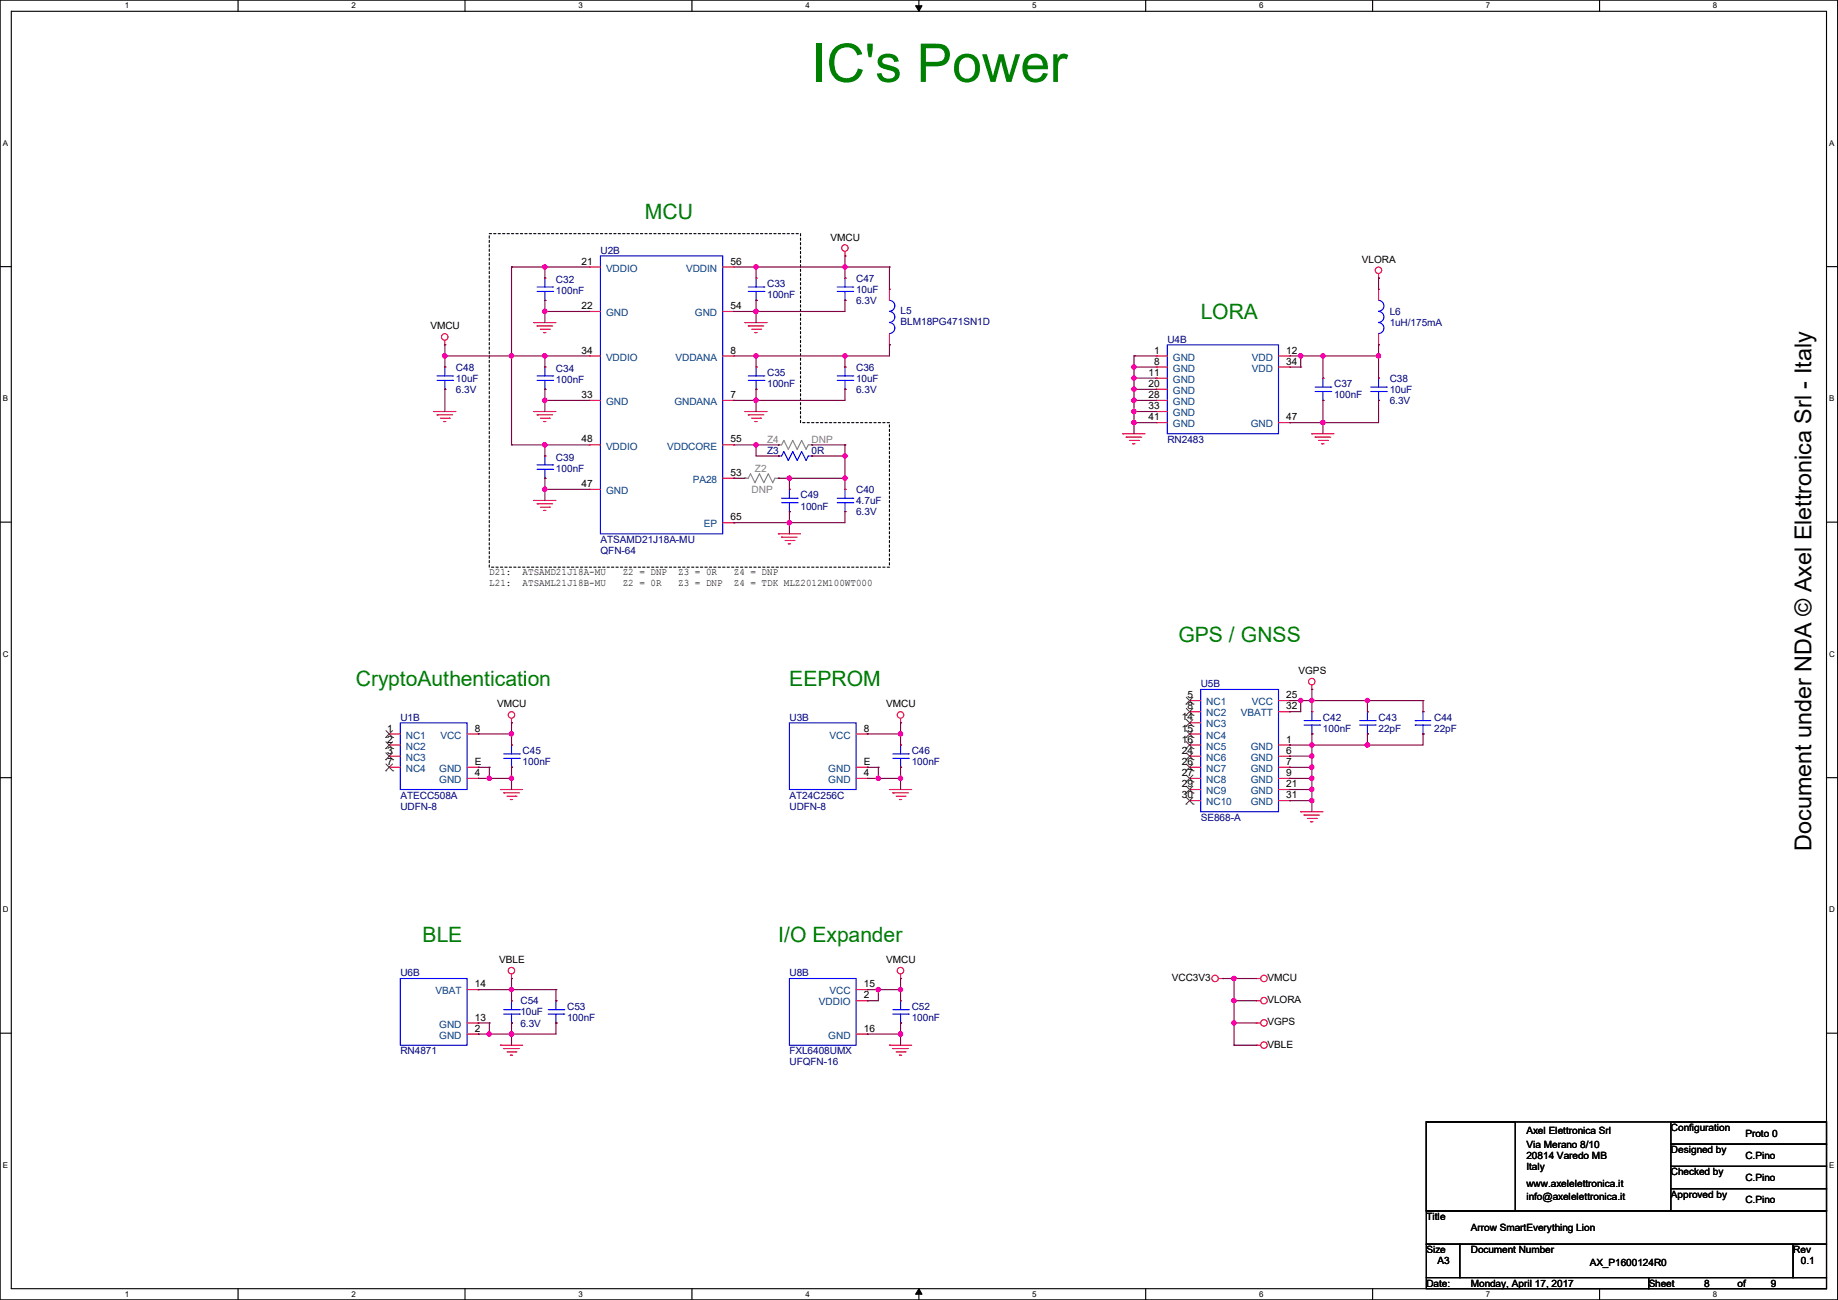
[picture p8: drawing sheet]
<svg xmlns="http://www.w3.org/2000/svg" width="420mm" height="297mm" viewBox="0 0 420 297" stroke-linecap="round" stroke-linejoin="round" font-family="sans-serif">
<path d="M0 0h419.9v297h-419.9zM2.6 2.6h414.8v291.8h-414.8z" fill="none" stroke="#000" stroke-width=".25"/>
<g fill="#fff">
<path d="M28.5 .3h1v2h-1z"/>
<path d="M28.5 294.7h1v2h-1z"/>
</g>
<path d="M54.4 0v2.6M54.4 294.4v2.6" fill="none" stroke="#000" stroke-width=".25"/>
<g fill="#fff">
<path d="M80.3 .3h1v2h-1z"/>
<path d="M80.3 294.7h1v2h-1z"/>
</g>
<path d="M106.3 0v2.6M106.3 294.4v2.6" fill="none" stroke="#000" stroke-width=".25"/>
<g fill="#fff">
<path d="M132.2 .3h.9v2h-.9z"/>
<path d="M132.2 294.7h.9v2h-.9z"/>
</g>
<path d="M158.1 0v2.6M158.1 294.4v2.6" fill="none" stroke="#000" stroke-width=".25"/>
<g fill="#fff">
<path d="M184 .3h1v2h-1z"/>
<path d="M184 294.7h1v2h-1z"/>
</g>
<path d="M210 0v2.6M210 294.4v2.6" fill="none" stroke="#000" stroke-width=".25"/>
<path d="M209.2 1.3h1.5l-.7 1.3zM210 294.4l.7 1.3h-1.5z" fill="#000" stroke="#000" stroke-width=".23"/>
<g fill="#fff">
<path d="M235.9 .3h1v2h-1z"/>
<path d="M235.9 294.7h1v2h-1z"/>
</g>
<path d="M261.8 0v2.6M261.8 294.4v2.6" fill="none" stroke="#000" stroke-width=".25"/>
<g fill="#fff">
<path d="M287.7 .3h1v2h-1z"/>
<path d="M287.7 294.7h1v2h-1z"/>
</g>
<path d="M313.6 0v2.6M313.6 294.4v2.6" fill="none" stroke="#000" stroke-width=".25"/>
<g fill="#fff">
<path d="M339.6 .3h.9v2h-.9z"/>
<path d="M339.6 294.7h.9v2h-.9z"/>
</g>
<path d="M365.5 0v2.6M365.5 294.4v2.6" fill="none" stroke="#000" stroke-width=".25"/>
<g fill="#fff">
<path d="M391.4 .3h1v2h-1z"/>
<path d="M391.4 294.7h1v2h-1z"/>
<path d="M.7 31.7h1.2v2h-1.2z"/>
<path d="M418 31.7h1.2v2h-1.2z"/>
<path d="M.7 90.1h1.2v2h-1.2z"/>
<path d="M418 90.1h1.2v2h-1.2z"/>
</g>
<path d="M0 60.9h2.6M417.4 60.9h2.5" fill="none" stroke="#000" stroke-width=".25"/>
<g fill="#fff">
<path d="M.7 148.5h1.2v2h-1.2z"/>
<path d="M418 148.5h1.3v2h-1.3z"/>
</g>
<path d="M0 119.3h2.6M417.4 119.3h2.5" fill="none" stroke="#000" stroke-width=".25"/>
<g fill="#fff">
<path d="M.7 206.8h1.2v2h-1.2z"/>
<path d="M418 206.8h1.3v2h-1.3z"/>
</g>
<path d="M0 177.7h2.6M417.4 177.7h2.5" fill="none" stroke="#000" stroke-width=".25"/>
<g fill="#fff">
<path d="M.7 265.2h1.2v2h-1.2z"/>
<path d="M418 265.2h1.2v2h-1.2z"/>
</g>
<g fill="none" stroke="#000" stroke-width=".25">
<path d="M0 236.1h2.6M417.4 236.1h2.5M325.9 256.3h91.5v20.3h-91.5zM325.9 256.3h20.3v20.3h-20.3zM381.8 256.3h35.6v5.1h-35.6zM325.9 276.6h91.5v7.7h-91.5zM381.8 261.4h35.6v5.1h-35.6zM381.8 266.5h35.6v5.1h-35.6zM381.8 271.6h35.6v5h-35.6zM325.9 284.3h7.6v7.6h-7.6zM325.9 291.9h50.8v2.5h-50.8zM333.5 284.3h76.2v7.6h-76.2z"/>
<path d="M376.7 291.9h40.7v2.5h-40.7zM409.7 284.3h7.7v7.6h-7.7z"/>
</g>
<path d="M111.8 53.4h71.1v43.2h20.3v33h-91.4z" fill="none" stroke="#000" stroke-width=".25" stroke-dasharray=".5"/>
<g fill="none" stroke="#f00" stroke-width=".25">
<path d="M193.1 58.5h.1M193.1 57.4v1.1M101.6 78.8h.1M101.6 77.8v1M122 73.7h.1M122 73.7h5M122.7 74.5h.1M122.7 74.5h3.6M123.5 75.2h2M124.2 76h.1M124.2 76h.6M124.5 68.6h.1"/>
<path d="M124.5 63.5h.1M125.5 75.2h.1M134.7 61h.1M134.7 71.2h.1M134.7 61h2.5M134.7 71.2h2.5M165.1 61h2.6M165.1 71.2h2.6M167.7 61h.1M167.7 71.2h.1M170.2 73.7h.1M170.2 73.7h5.1"/>
<path d="M171 74.5h.1M171 74.5h3.5M171.7 75.2h2.1M172.5 76h.1M172.5 76h.5M172.8 68.6h.1M172.8 63.5h.1M173.8 75.2h.1M193.1 68.6h.1M193.1 63.5h.1M203.2 66.1h.1M203.2 78.8h.1"/>
<path d="M203.2 66.1v2.5M203.2 76.2v2.6M315 63.5h.1M315 66.1h.1M315 78.8h.1M315 62.5v1M315 66.1v2.5M315 76.2v2.6M99.1 94h.1M99.1 94h5.1M99.9 94.8h.1M99.9 94.8h3.5"/>
<path d="M100.6 95.5h2.1M101.4 96.3h.1M101.4 96.3h.5M101.6 88.9h.1M101.6 83.9h.1M102.7 95.5h.1M122 94h.1M122 94h5M122.7 94.8h.1M122.7 94.8h3.6M123.5 95.5h2M124.2 96.3h.1"/>
<path d="M124.2 96.3h.6M124.5 88.9h.1M124.5 83.9h.1M125.5 95.5h.1M134.7 81.3h.1M134.7 91.5h.1M134.7 81.3h2.5M134.7 91.5h2.5M165.1 81.3h2.6M165.1 91.5h2.6M167.7 91.5h.1M167.7 81.3h.1"/>
<path d="M170.2 94h.1M170.2 94h5.1M171 94.8h.1M171 94.8h3.5M171.7 95.5h2.1M172.5 96.3h.1M172.5 96.3h.5M172.8 88.9h.1M172.8 83.9h.1M173.8 95.5h.1M193.1 88.9h.1M193.1 83.9h.1"/>
<path d="M256.6 99.1h.1M256.6 99.1h5.1M257.3 99.9h.1M257.3 99.9h3.6M264.2 81.3h.1M264.2 83.9h.1M264.2 86.4h.1M264.2 88.9h.1M264.2 96.6h.1M264.2 94h.1M264.2 91.5h.1M264.2 94h2.5"/>
<path d="M264.2 81.3h2.5M264.2 83.9h2.5M264.2 86.4h2.5M264.2 88.9h2.5M264.2 96.6h2.5M264.2 91.5h2.5M292.1 81.3h2.6M292.1 83.9h2.6M292.1 96.6h2.6M294.7 81.3h.1M294.7 96.6h.1M294.7 83.9h.1"/>
<path d="M299.8 99.1h.1M299.8 99.1h5M300.5 99.9h.1M300.5 99.9h3.6M302.3 91.5h.1M302.3 86.4h.1M315 91.5h.1M315 86.4h.1M122 114.3h.1M122 114.3h5M122.7 115.1h.1M122.7 115.1h3.6"/>
<path d="M123.5 115.9h2M124.2 116.6h.1M124.2 116.6h.6M124.5 109.3h.1M124.5 104.2h.1M125.5 115.9h.1M134.7 101.6h.1M134.7 111.8h.1M134.7 101.6h2.5M134.7 111.8h2.5M165.1 101.6h2.6M165.1 119.4h2.6"/>
<path d="M165.1 109.3h2.6M167.7 101.6h.1M167.7 119.4h.1M167.7 109.3h.1M177.8 104.2h.1M180.4 116.9h.1M180.4 111.8h.1M185.5 104.2h.1M193.1 116.9h.1M193.1 111.8h.1M258.1 100.6h2M258.9 101.4h.1"/>
<path d="M258.9 101.4h.5M260.1 100.6h.1M301.3 100.6h2M302 101.4h.1M302 101.4h.6M303.3 100.6h.1M177.8 122h.1M177.8 122h5.1M178.6 122.7h.1M178.6 122.7h3.6M179.4 123.5h2M180.1 124.2h.1"/>
<path d="M180.1 124.2h.5M181.4 123.5h.1M299.8 157.5h.1M299.8 156.5v1M88.9 167.7h.1M88.9 170.2h.1M88.9 172.8h.1M88.9 175.3h.1M88.9 167.7h2.6M88.9 170.2h2.6M88.9 172.8h2.6M88.9 175.3h2.6"/>
<path d="M106.7 167.7h2.6M106.7 177.8h2.6M106.7 175.3h2.6M109.3 167.7h.1M109.3 177.8h.1M109.3 175.3h.1M116.9 165.1h.1M116.9 175.3h.1M116.9 170.2h.1M116.9 164.1v1M195.6 167.7h2.6M195.6 177.8h2.6"/>
<path d="M195.6 175.3h2.6M198.2 177.8h.1M198.2 167.7h.1M198.2 175.3h.1M205.8 165.1h.1M205.8 175.3h.1M205.8 170.2h.1M205.8 164.1v1M271.8 160.1h.1M271.8 162.6h.1M271.8 165.1h.1M271.8 167.7h.1"/>
<path d="M271.8 170.2h.1M271.8 172.8h.1M271.8 175.3h.1M271.8 177.8h.1M271.8 167.7h2.6M271.8 177.8h2.6M271.8 170.2h2.6M271.8 172.8h2.6M271.8 175.3h2.6M271.8 162.6h2.6M271.8 160.1h2.6M271.8 165.1h2.6"/>
<path d="M292.1 177.8h2.6M292.1 170.2h2.6M292.1 172.8h2.6M292.1 175.3h2.6M292.1 162.6h2.6M292.1 160.1h2.6M294.7 177.8h.1M294.7 162.6h.1M294.7 160.1h.1M294.7 170.2h.1M294.7 172.8h.1M294.7 175.3h.1"/>
<path d="M299.8 167.7h.1M299.8 162.6h.1M312.5 167.7h.1M312.5 162.6h.1M325.2 162.6h.1M325.2 167.7h.1M114.3 180.4h.1M114.3 180.4h5.1M115.1 181.1h.1M115.1 181.1h3.6M115.9 181.9h2M116.6 182.7h.1"/>
<path d="M116.6 182.7h.5M117.9 181.9h.1M203.2 180.4h.1M203.2 180.4h5.1M204 181.1h.1M204 181.1h3.6M204.8 181.9h2M205.5 182.7h.1M205.5 182.7h.5M206.8 181.9h.1M271.8 180.4h.1M271.8 182.9h.1"/>
<path d="M271.8 180.4h2.6M271.8 182.9h2.6M292.1 180.4h2.6M292.1 182.9h2.6M294.7 182.9h.1M294.7 180.4h.1M297.2 185.5h.1M297.2 185.5h5.1M298 186.2h.1M298 186.2h3.5M298.7 187h2.1M299.5 187.7h.1"/>
<path d="M299.5 187.7h.5M300.8 187h.1M106.7 233.7h2.6M106.7 226.1h2.6M106.7 236.3h2.6M109.3 233.7h.1M109.3 226.1h.1M109.3 236.3h.1M114.3 238.8h.1M114.3 238.8h5.1M115.1 239.6h.1M115.1 239.6h3.6"/>
<path d="M116.9 223.6h.1M116.9 233.7h.1M116.9 228.6h.1M116.9 222.5v1.1M127 233.7h.1M127 228.6h.1M195.6 228.6h2.6M195.6 226.1h2.6M195.6 236.3h2.6M198.2 228.6h.1M198.2 226.1h.1M198.2 236.3h.1"/>
<path d="M203.2 238.8h.1M203.2 238.8h5.1M204 239.6h.1M204 239.6h3.6M205.8 223.6h.1M205.8 233.7h.1M205.8 228.6h.1M205.8 222.5v1.1M278.4 223.6h1M279.4 223.6h.1M287.1 228.6h.1M287.1 233.7h.1"/>
<path d="M287.1 238.8h.1M287.1 223.6h.1M287.1 223.6h1M287.1 228.6h1M287.1 233.7h1M287.1 238.8h1M115.9 240.3h2M116.6 241.1h.1M116.6 241.1h.5M117.9 240.3h.1M204.8 240.3h2M205.5 241.1h.1"/>
<path d="M205.5 241.1h.5M206.8 240.3h.1"/>
<circle cx="193.1" cy="56.7" r=".74"/>
<circle cx="101.6" cy="77" r=".74"/>
<circle cx="315" cy="61.7" r=".74"/>
<circle cx="299.7" cy="155.7" r=".74"/>
<circle cx="116.9" cy="163.3" r=".74"/>
<circle cx="205.8" cy="163.3" r=".74"/>
<circle cx="116.9" cy="221.8" r=".74"/>
<circle cx="205.8" cy="221.8" r=".74"/>
<circle cx="277.6" cy="223.5" r=".74"/>
<circle cx="288.8" cy="238.8" r=".74"/>
<circle cx="288.8" cy="233.7" r=".74"/>
<circle cx="288.8" cy="223.5" r=".74"/>
<circle cx="288.8" cy="228.6" r=".74"/>
</g>
<g fill="none" stroke="#00f" stroke-width=".25">
<path d="M137.2 58.5h27.9v63.5h-27.9zM122.7 66.6h3.6M122.7 65.6h3.6M124.5 63.5h.1M124.5 68.6h.1M124.5 63.5v2.1M124.5 66.6v2M126.3 66.6h.1M126.3 65.6h.1M171 66.6h3.5M171 65.6h3.5M172.8 63.5h.1"/>
<path d="M172.8 68.6h.1M172.8 63.5v2.1M172.8 66.6v2M174.5 66.6h.1M174.5 65.6h.1M191.3 66.6h3.6M191.3 65.6h3.6M193.1 63.5h.1M193.1 68.6h.1M193.1 63.5v2.1M193.1 66.6v2M194.9 66.6h.1"/>
<path d="M194.9 65.6h.1M203.2 68.6a1.25 1.25 0 0 1 1.3 1.3 1.25 1.25 0 0 1-1.3 1.2M203.2 71.2a1.25 1.25 0 0 1 1.3 1.2 1.25 1.25 0 0 1-1.3 1.3M203.2 73.7a1.25 1.25 0 0 1 1.3 1.3 1.25 1.25 0 0 1-1.3 1.2M266.7 78.8h25.4v20.3h-25.4zM315 68.6a1.25 1.25 0 0 1 1.2 1.3 1.25 1.25 0 0 1-1.2 1.2M315 71.2a1.25 1.25 0 0 1 1.2 1.2 1.25 1.25 0 0 1-1.2 1.3M315 73.7a1.25 1.25 0 0 1 1.2 1.3 1.25 1.25 0 0 1-1.2 1.2M99.9 86.9h3.5M99.9 85.9h3.5M101.6 83.9h.1M101.6 88.9h.1"/>
<path d="M101.6 83.9v2M101.6 86.9v2M103.4 86.9h.1M103.4 85.9h.1M122.7 86.9h3.6M122.7 85.9h3.6M124.5 83.9h.1M124.5 88.9h.1M124.5 83.9v2M124.5 86.9v2M126.3 86.9h.1M126.3 85.9h.1"/>
<path d="M171 86.9h3.5M171 85.9h3.5M172.8 83.9h.1M172.8 88.9h.1M172.8 83.9v2M172.8 86.9v2M174.5 86.9h.1M174.5 85.9h.1M191.3 86.9h3.6M191.3 85.9h3.6M193.1 83.9h.1M193.1 88.9h.1"/>
<path d="M193.1 83.9v2M193.1 86.9v2M194.9 86.9h.1M194.9 85.9h.1M300.5 89.5h3.6M300.5 88.4h3.6M302.3 86.4h.1M302.3 91.5h.1M302.3 86.4v2M302.3 89.5v2M304.1 89.5h.1M304.1 88.4h.1"/>
<path d="M313.2 89.5h3.6M313.2 88.4h3.6M315 86.4h.1M315 91.5h.1M315 86.4v2M315 89.5v2M316.8 89.5h.1M316.8 88.4h.1M122.7 107.2h3.6M122.7 106.2h3.6M124.5 104.2h.1M124.5 109.3h.1"/>
<path d="M124.5 104.2v2M124.5 107.2v2.1M126.3 107.2h.1M126.3 106.2h.1M177.8 104.2h.1M177.8 104.2h.8l.5-1 1 2 1-2 1.1 2 1-2 1 2 .5-1h.8M178.6 114.9h3.6M178.6 113.8h3.6M180.4 111.8h.1M180.4 116.9h.1M180.4 111.8v2M180.4 114.9v2"/>
<path d="M182.2 114.9h.1M182.2 113.8h.1M185.5 104.2h.1M191.3 114.9h3.6M191.3 113.8h3.6M193.1 111.8h.1M193.1 116.9h.1M193.1 111.8v2M193.1 114.9v2M194.9 114.9h.1M194.9 113.8h.1M274.4 157.5h17.7v28h-17.7z"/>
<path d="M91.5 165.1h15.2v15.3h-15.2zM115.1 173.3h3.6M115.1 172.3h3.6M116.9 170.2h.1M116.9 175.3h.1M116.9 170.2v2.1M116.9 173.3v2M118.7 173.3h.1M118.7 172.3h.1M180.4 165.1h15.2v15.3h-15.2zM204 173.3h3.6M204 172.3h3.6"/>
<path d="M205.8 170.2h.1M205.8 175.3h.1M205.8 170.2v2.1M205.8 173.3v2M207.6 173.3h.1M207.6 172.3h.1M298 165.7h3.5M298 164.6h3.5M299.8 162.6h.1M299.8 167.7h.1M299.8 162.6v2M299.8 165.7v2"/>
<path d="M301.5 165.7h.1M301.5 164.6h.1M310.7 165.7h3.5M310.7 164.6h3.5M312.5 162.6h.1M312.5 167.7h.1M312.5 162.6v2M312.5 165.7v2M314.2 165.7h.1M314.2 164.6h.1M323.4 164.6h.1M323.4 165.7h.1"/>
<path d="M323.4 165.7h3.5M323.4 164.6h3.5M325.2 167.7h.1M325.2 162.6h.1M325.2 162.6v2M325.2 165.7v2M91.5 223.6h15.2v15.2h-15.2zM115.1 231.7h3.6M115.1 230.7h3.6M116.9 228.6h.1M116.9 233.7h.1M116.9 228.6v2.1"/>
<path d="M116.9 231.7v2M118.7 231.7h.1M118.7 230.7h.1M125.3 231.7h3.5M125.3 230.7h3.5M127 228.6h.1M127 233.7h.1M127 228.6v2.1M127 231.7v2M128.8 231.7h.1M128.8 230.7h.1M180.4 223.6h15.2v15.2h-15.2z"/>
<path d="M204 231.7h3.6M204 230.7h3.6M205.8 228.6h.1M205.8 233.7h.1M205.8 228.6v2.1M205.8 231.7v2M207.6 231.7h.1M207.6 230.7h.1"/>
</g>
<path d="M170.2 109.3h.1M170.2 109.3h.8l.5-1.1 1 2.1 1-2.1 1 2.1 1.1-2.1 1 2.1 .5-1h.7M177.8 101.6h.1M177.8 109.3h.1M177.8 101.6h.8l.5-1 1 2.1 1-2.1 1.1 2.1 1-2.1 1 2.1 .5-1.1h.8M185.5 101.6h.1" fill="none" stroke="#808080" stroke-width=".25"/>
<g fill="none" stroke="#804000" stroke-width=".23">
<path d="M271.1 159.3l1.5 1.6M272.6 159.3l-1.6 1.6M88.1 168.5h.1M88.1 171h.1M88.1 173.6h.1M88.1 176.1h.1M88.2 166.9l1.5 1.6M88.2 169.5l1.5 1.5M88.2 172l1.5 1.6M88.2 174.5l1.5 1.6M89.7 166.9l-1.6 1.6M89.7 169.5l-1.6 1.5"/>
<path d="M89.7 172l-1.6 1.6M89.7 174.5l-1.6 1.6M89.7 168.5h.1M89.7 171h.1M89.7 173.6h.1M89.7 176.1h.1M271 160.9h.1M271 163.4h.1M271 165.9h.1M271 168.5h.1M271 171h.1M271 173.6h.1"/>
<path d="M271 176.1h.1M271 178.6h.1M271.1 161.8l1.5 1.6M271.1 164.4l1.5 1.5M271.1 166.9l1.5 1.6M271.1 169.5l1.5 1.5M271.1 172l1.5 1.6M271.1 174.5l1.5 1.6M271.1 177.1l1.5 1.5M271.1 179.6l1.5 1.6M272.6 161.8l-1.6 1.6M272.6 164.4l-1.6 1.5"/>
<path d="M272.6 166.9l-1.6 1.6M272.6 169.5l-1.6 1.5M272.6 172l-1.6 1.6M272.6 174.5l-1.6 1.6M272.6 177.1l-1.6 1.5M272.6 179.6l-1.6 1.6M272.6 160.9h.1M272.6 163.4h.1M272.6 165.9h.1M272.6 168.5h.1M272.6 171h.1M272.6 173.6h.1"/>
<path d="M272.6 176.1h.1M272.6 178.6h.1M271 181.2h.1M271 183.7h.1M271.1 182.2l1.5 1.5M272.6 182.2l-1.6 1.5M272.6 181.2h.1M272.6 183.7h.1"/>
</g>
<g fill="none" stroke="#800040" stroke-width=".25">
<path d="M193.1 58.5h.1M193.1 58.5v5M101.6 78.8h.1M101.6 78.8v5.1M116.9 61h.1M116.9 61h17.8M116.9 61v40.6M124.5 68.6h.1M124.5 61h.1M124.5 71.2h.1M124.5 61v2.5M124.5 68.6v5.1"/>
<path d="M124.5 71.2h10.2M167.7 61h35.5M172.8 71.2h.1M172.8 61h.1M172.8 68.6h.1M172.8 61v2.5M172.8 68.6v5.1M193.1 68.6h.1M193.1 61h.1M193.1 68.6v2.6h-25.4M203.2 61h.1M203.2 78.8h.1"/>
<path d="M203.2 78.8v2.5h-35.5M203.2 61v5.1M315 78.8h.1M315 63.5h.1M315 63.5v2.6M315 78.8v7.6M101.6 81.3h.1M101.6 88.9h.1M101.6 81.3h33.1M101.6 88.9v5.1M116.9 81.3h.1M124.5 88.9h.1"/>
<path d="M124.5 81.3h.1M124.5 91.5h.1M124.5 91.5h10.2M124.5 81.3v2.6M124.5 88.9v5.1M172.8 91.5h.1M172.8 81.3h.1M172.8 88.9h.1M172.8 81.3v2.6M172.8 88.9v5.1M193.1 88.9h.1M193.1 81.3h.1"/>
<path d="M193.1 88.9v2.6h-25.4M193.1 81.3v2.6M259.1 83.9h.1M259.1 86.4h.1M259.1 88.9h.1M259.1 91.5h.1M259.1 94h.1M259.1 96.6h.1M259.1 81.3h.1M259.1 91.5h5.1M259.1 81.3h5.1M259.1 83.9h5.1"/>
<path d="M259.1 81.3v17.8M259.1 86.4h5.1M259.1 88.9h5.1M259.1 94h5.1M259.1 96.6h5.1M294.7 96.6h.1M294.7 81.3h20.3M294.7 83.9h2.5M297.2 81.3h.1M297.2 83.9h.1M297.2 81.3v2.6M302.3 96.6h.1"/>
<path d="M302.3 91.5h.1M302.3 81.3h.1M302.3 81.3v5.1M302.3 91.5v7.6M315 91.5h.1M315 81.3h.1M315 91.5v5.1h-20.3M116.9 101.6h.1M116.9 101.6h17.8M124.5 109.3h.1M124.5 101.6h.1M124.5 111.8h.1"/>
<path d="M124.5 101.6v2.6M124.5 109.3v5M124.5 111.8h10.2M167.7 109.3h.1M167.7 119.4h.1M167.7 109.3h2.5M167.7 101.6h10.1M172.8 101.6h.1M172.8 101.6v2.6h5M177.8 109.3h.1M177.8 104.2h.1M177.8 101.6h.1"/>
<path d="M177.8 109.3h15.3M180.4 119.4h.1M180.4 116.9h.1M180.4 109.3h.1M180.4 109.3v2.5M180.4 116.9v5.1M185.5 101.6h.1M185.5 104.2h.1M185.5 101.6h7.6M185.5 104.2h7.6M193.1 109.3h.1M193.1 116.9h.1"/>
<path d="M193.1 101.6h.1M193.1 104.2h.1M193.1 101.6v10.2M193.1 116.9v2.5h-25.4M299.8 157.5h.1M299.8 157.5v5.1M109.3 167.7h.1M109.3 177.8h.1M109.3 175.3h.1M109.3 175.3h2.5M109.3 177.8h7.6M109.3 167.7h7.6"/>
<path d="M111.8 175.3h.1M111.8 177.8h.1M111.8 175.3v2.5M116.9 165.1h.1M116.9 175.3h.1M116.9 167.7h.1M116.9 177.8h.1M116.9 165.1v5.1M116.9 175.3v5.1M198.2 167.7h.1M198.2 177.8h.1M198.2 175.3h.1"/>
<path d="M198.2 175.3h2.5M198.2 177.8h7.6M198.2 167.7h7.6M200.7 175.3h.1M200.7 175.3v2.5M205.8 165.1h.1M205.8 175.3h.1M205.8 167.7h.1M205.8 177.8h.1M205.8 165.1v5.1M205.8 175.3v5.1M294.7 172.8h.1"/>
<path d="M294.7 170.2h.1M294.7 160.1h.1M294.7 175.3h.1M294.7 177.8h.1M294.7 162.6h.1M294.7 160.1h30.5M294.7 172.8h5.1M294.7 175.3h5.1M294.7 177.8h5.1M297.2 160.1h.1M297.2 160.1v2.5h-2.5M299.8 160.1h.1"/>
<path d="M299.8 170.2h.1M299.8 172.8h.1M299.8 167.7h.1M299.8 175.3h.1M299.8 177.8h.1M299.8 167.7v17.8M312.5 160.1h.1M312.5 167.7h.1M312.5 170.2h.1M312.5 160.1v2.5M312.5 167.7v2.5M325.2 160.1h.1"/>
<path d="M325.2 167.7h.1M325.2 167.7v2.5h-30.5M325.2 160.1v2.5M294.7 180.4h.1M294.7 182.9h.1M294.7 180.4h5.1M294.7 182.9h5.1M299.8 180.4h.1M299.8 182.9h.1M109.3 226.1h.1M109.3 236.3h.1M109.3 233.7h.1"/>
<path d="M109.3 233.7h2.5M109.3 226.1h17.7M111.8 236.3h.1M111.8 233.7h.1M111.8 233.7v2.6M116.9 223.6h.1M116.9 233.7h.1M116.9 226.1h.1M116.9 236.3h.1M116.9 223.6v5M116.9 233.7v5.1M127 226.1h.1"/>
<path d="M127 233.7h.1M127 233.7v2.6h-17.7M127 226.1v2.5M198.2 226.1h.1M198.2 228.6h.1M198.2 236.3h.1M198.2 226.1h7.6M198.2 236.3h7.6M200.7 226.1h.1M200.7 226.1v2.5h-2.5M205.8 223.6h.1M205.8 233.7h.1"/>
<path d="M205.8 226.1h.1M205.8 236.3h.1M205.8 223.6v5M205.8 233.7v5.1M279.4 223.6h.1M279.4 223.6h7.7M282 233.7h.1M282 223.6h.1M282 238.8h.1M282 228.6h.1M282 223.6v15.2M282 238.8h5.1"/>
<path d="M282 233.7h5.1M282 228.6h5.1"/>
</g>
<g fill="#f0f" stroke="#f0f" stroke-width=".25">
<circle cx="193.1" cy="81.3" r=".49"/>
<circle cx="172.7" cy="81.3" r=".49"/>
<circle cx="172.7" cy="91.5" r=".49"/>
<circle cx="312.4" cy="160" r=".49"/>
<circle cx="312.4" cy="170.2" r=".49"/>
<circle cx="101.6" cy="81.3" r=".49"/>
<circle cx="124.5" cy="101.6" r=".49"/>
<circle cx="124.5" cy="111.8" r=".49"/>
<circle cx="282" cy="228.6" r=".49"/>
<circle cx="282" cy="223.5" r=".49"/>
<circle cx="282" cy="233.7" r=".49"/>
<circle cx="124.5" cy="81.3" r=".49"/>
<circle cx="124.5" cy="91.5" r=".49"/>
<circle cx="259.1" cy="86.4" r=".49"/>
<circle cx="259.1" cy="83.8" r=".49"/>
<circle cx="259.1" cy="88.9" r=".49"/>
<circle cx="259.1" cy="91.5" r=".49"/>
<circle cx="259.1" cy="96.5" r=".49"/>
<circle cx="259.1" cy="94" r=".49"/>
<circle cx="302.3" cy="96.5" r=".49"/>
<circle cx="302.3" cy="81.3" r=".49"/>
<circle cx="315" cy="81.3" r=".49"/>
<circle cx="299.7" cy="172.7" r=".49"/>
<circle cx="297.2" cy="160" r=".49"/>
<circle cx="299.7" cy="170.2" r=".49"/>
<circle cx="299.7" cy="160" r=".49"/>
<circle cx="299.7" cy="175.3" r=".49"/>
<circle cx="299.7" cy="177.8" r=".49"/>
<circle cx="299.7" cy="180.4" r=".49"/>
<circle cx="299.7" cy="182.9" r=".49"/>
<circle cx="116.9" cy="177.8" r=".49"/>
<circle cx="116.9" cy="167.7" r=".49"/>
<circle cx="205.8" cy="177.8" r=".49"/>
<circle cx="205.8" cy="167.7" r=".49"/>
<circle cx="111.8" cy="177.8" r=".49"/>
<circle cx="200.7" cy="177.8" r=".49"/>
<circle cx="172.7" cy="71.1" r=".49"/>
<circle cx="193.1" cy="61" r=".49"/>
<circle cx="172.7" cy="61" r=".49"/>
<circle cx="124.5" cy="71.1" r=".49"/>
<circle cx="124.5" cy="61" r=".49"/>
<circle cx="193.1" cy="109.2" r=".49"/>
<circle cx="180.4" cy="109.2" r=".49"/>
<circle cx="116.9" cy="81.3" r=".49"/>
<circle cx="180.4" cy="119.4" r=".49"/>
<circle cx="172.7" cy="101.6" r=".49"/>
<circle cx="193.1" cy="104.2" r=".49"/>
<circle cx="205.8" cy="226.1" r=".49"/>
<circle cx="200.7" cy="226.1" r=".49"/>
<circle cx="205.8" cy="236.2" r=".49"/>
<circle cx="116.9" cy="226.1" r=".49"/>
<circle cx="116.9" cy="236.2" r=".49"/>
<circle cx="111.8" cy="236.2" r=".49"/>
<circle cx="297.2" cy="81.3" r=".49"/>
</g>
<text font-size="12.2" fill="#008000" x="185.5" y="18.7">IC's Power</text>
<text font-size="5.3" x="413.9" y="194.4" transform="rotate(-90 413.9 194.4)">Document under NDA © Axel Elettronica Srl - Italy</text>
<g font-size="4.8" fill="#008000">
<text x="147.4" y="50.1">MCU</text>
<text x="274.4" y="73">LORA</text>
<text x="269.3" y="146.6">GPS / GNSS</text>
<text x="81.3" y="156.8">CryptoAuthentication</text>
<text x="180.4" y="156.8">EEPROM</text>
<text x="96.6" y="215.2">BLE</text>
<text x="177.8" y="215.2">I/O Expander</text>
</g>
<g font-size="2.3" fill="#000080">
<text x="137.2" y="58">U2B</text>
<text x="127" y="64.6">C32</text>
<text x="175.3" y="65.6">C33</text>
<text x="195.6" y="64.3">C47</text>
<text x="127" y="67.1">100nF</text>
<text x="175.3" y="68.2">100nF</text>
<text x="195.6" y="66.9">10uF</text>
<text x="195.6" y="69.4">6.3V</text>
<text x="205.8" y="71.7">L5</text>
<text x="317.5" y="72">L6</text>
<text x="205.8" y="74.3">BLM18PG471SN1D</text>
<text x="317.5" y="74.5">1uH/175mA</text>
<text x="266.7" y="78.3">U4B</text>
<text x="104.2" y="84.7">C48</text>
<text x="104.2" y="87.2">10uF</text>
<text x="104.2" y="89.7">6.3V</text>
<text x="127" y="84.9">C34</text>
<text x="127" y="87.5">100nF</text>
<text x="175.3" y="85.9">C35</text>
<text x="175.3" y="88.5">100nF</text>
<text x="195.6" y="84.7">C36</text>
<text x="195.6" y="87.2">10uF</text>
<text x="195.6" y="89.7">6.3V</text>
<text x="304.8" y="88.5">C37</text>
<text x="317.5" y="87.2">C38</text>
<text x="317.5" y="89.7">10uF</text>
<text x="304.8" y="91">100nF</text>
<text x="317.5" y="92.3">6.3V</text>
<text x="266.7" y="101.2">RN2483</text>
<text x="127" y="105.2">C39</text>
<text x="127" y="107.8">100nF</text>
<text x="175.3" y="103.7">Z3</text>
<text x="185.5" y="103.7">0R</text>
<text x="182.9" y="113.9">C49</text>
<text x="195.6" y="112.6">C40</text>
<text x="182.9" y="116.4">100nF</text>
<text x="195.6" y="115.1">4.7uF</text>
<text x="195.6" y="117.7">6.3V</text>
<text x="137.2" y="124">ATSAMD21J18A-MU</text>
<text x="137.2" y="126.6">QFN-64</text>
<text x="274.4" y="157.1">U5B</text>
<text x="91.5" y="164.7">U1B</text>
<text x="180.4" y="164.7">U3B</text>
<text x="302.3" y="164.7">C42</text>
<text x="302.3" y="167.2">100nF</text>
<text x="315" y="164.7">C43</text>
<text x="315" y="167.2">22pF</text>
<text x="327.7" y="164.7">C44</text>
<text x="327.7" y="167.2">22pF</text>
<text x="119.4" y="172.3">C45</text>
<text x="208.3" y="172.3">C46</text>
<text x="119.4" y="174.8">100nF</text>
<text x="208.3" y="174.8">100nF</text>
<text x="91.5" y="182.5">ATECC508A</text>
<text x="91.5" y="185">UDFN-8</text>
<text x="180.4" y="182.5">AT24C256C</text>
<text x="180.4" y="185">UDFN-8</text>
<text x="274.4" y="187.5">SE868-A</text>
<text x="91.5" y="223.1">U6B</text>
<text x="180.4" y="223.1">U8B</text>
<text x="118.9" y="229.4">C54</text>
<text x="118.9" y="232">10uF</text>
<text x="129.6" y="230.7">C53</text>
<text x="129.6" y="233.3">100nF</text>
<text x="208.3" y="230.7">C52</text>
<text x="208.3" y="233.3">100nF</text>
<text x="118.9" y="234.5">6.3V</text>
<text x="91.5" y="240.9">RN4871</text>
<text x="180.4" y="240.9">FXL6408UMX</text>
<text x="180.4" y="243.4">UFQFN-16</text>
</g>
<g font-size="2.3">
<text x="189.8" y="54.9">VMCU</text>
<text x="132.9" y="60.5">21</text>
<text x="166.9" y="60.5">56</text>
<text x="311.2" y="60">VLORA</text>
<text x="132.9" y="70.6">22</text>
<text x="166.9" y="70.6">54</text>
<text x="98.3" y="75.3">VMCU</text>
<text x="132.9" y="80.8">34</text>
<text x="166.9" y="80.8">8</text>
<text x="263.7" y="80.8">1</text>
<text x="263.7" y="83.3">8</text>
<text x="293.9" y="80.8">12</text>
<text x="293.9" y="83.3">34</text>
<text x="262.4" y="85.9">11</text>
<text x="262.4" y="88.4">20</text>
<text x="132.9" y="90.9">33</text>
<text x="166.9" y="90.9">7</text>
<text x="262.4" y="93.5">33</text>
<text x="262.4" y="90.9">28</text>
<text x="132.9" y="101.1">48</text>
<text x="166.9" y="101.1">55</text>
<text x="262.4" y="96">41</text>
<text x="293.9" y="96">47</text>
<text x="132.9" y="111.3">47</text>
<text x="166.9" y="108.7">53</text>
<text x="166.9" y="118.9">65</text>
<text x="111.8" y="131.4">D21:</text>
<text x="119.4" y="131.4">ATSAMD21J18A-MU</text>
<text x="142.3" y="131.4">Z2 = DNP</text>
<text x="155" y="131.4">Z3 = 0R</text>
<text x="167.7" y="131.4">Z4 = DNP</text>
<text x="111.8" y="134">L21:</text>
<text x="119.4" y="134">ATSAML21J18B-MU</text>
<text x="142.3" y="134">Z2 = 0R</text>
<text x="155" y="134">Z3 = DNP</text>
<text x="167.7" y="134">Z4 = TDK MLZ2012M100WT000</text>
<text x="296.7" y="154">VGPS</text>
<text x="113.6" y="161.6">VMCU</text>
<text x="202.5" y="161.6">VMCU</text>
<text x="271.3" y="159.5">5</text>
<text x="293.9" y="159.5">25</text>
<text x="88.4" y="167.1">1</text>
<text x="108.5" y="167.1">8</text>
<text x="197.4" y="167.1">8</text>
<text x="270" y="164.6">14</text>
<text x="270" y="167.1">15</text>
<text x="271.3" y="162.1">8</text>
<text x="293.9" y="162.1">32</text>
<text x="88.4" y="169.7">2</text>
<text x="88.4" y="172.2">3</text>
<text x="270" y="169.7">16</text>
<text x="270" y="172.2">24</text>
<text x="293.9" y="169.7">1</text>
<text x="293.9" y="172.2">6</text>
<text x="88.4" y="174.8">7</text>
<text x="108.5" y="177.3">4</text>
<text x="108.5" y="174.8">E</text>
<text x="197.4" y="177.3">4</text>
<text x="197.4" y="174.8">E</text>
<text x="270" y="174.8">26</text>
<text x="270" y="177.3">27</text>
<text x="270" y="179.8">29</text>
<text x="293.9" y="177.3">9</text>
<text x="293.9" y="179.8">21</text>
<text x="293.9" y="174.8">7</text>
<text x="270" y="182.4">30</text>
<text x="293.9" y="182.4">31</text>
<text x="114.1" y="220">VBLE</text>
<text x="202.5" y="220">VMCU</text>
<text x="108.5" y="225.5">14</text>
<text x="197.4" y="225.5">15</text>
<text x="267.8" y="224.1">VCC3V3</text>
<text x="289.6" y="224.1">VMCU</text>
<text x="108.5" y="233.2">13</text>
<text x="197.4" y="228.1">2</text>
<text x="289.6" y="229.2">VLORA</text>
<text x="108.5" y="235.7">2</text>
<text x="197.4" y="235.7">16</text>
<text x="289.6" y="234.3">VGPS</text>
<text x="289.6" y="239.4">VBLE</text>
<text x="348.8" y="259.2">Axel Elettronica Srl</text>
<text x="348.8" y="262.2">Via Merano 8/10</text>
<text x="381.8" y="258.4">Configuration</text>
<text x="381.8" y="263.5">Designed by</text>
<text x="398.8" y="259.7">Proto 0</text>
<text x="348.8" y="264.8">20814 Varedo MB</text>
<text x="348.8" y="267.3">Italy</text>
<text x="381.8" y="268.6">Checked by</text>
<text x="398.8" y="264.8">C.Pino</text>
<text x="398.8" y="269.8">C.Pino</text>
<text x="348.8" y="274.1">info@axelelettronica.it</text>
<text x="348.8" y="271.1">www.axelelettronica.it</text>
<text x="381.8" y="273.6">Approved by</text>
<text x="398.8" y="274.9">C.Pino</text>
<text x="325.9" y="278.7">Title</text>
<text x="336.1" y="281.3">Arrow SmartEverything Lion</text>
<text x="325.9" y="286.3">Size</text>
<text x="336.1" y="286.3">Document Number</text>
<text x="409.8" y="286.3">Rev</text>
<text x="325.9" y="294">Date:</text>
<text x="328.5" y="288.9">A3</text>
<text x="336.1" y="294">Monday, April 17, 2017</text>
<text x="363.3" y="289.1">AX_P1600124R0</text>
<text x="376.7" y="294">Sheet</text>
<text x="389.4" y="294">8</text>
<text x="397" y="294">of</text>
<text x="404.7" y="294">9</text>
<text x="411.5" y="288.9">0.1</text>
</g>
<g font-size="2.3" fill="#004080">
<text x="138.5" y="62.1">VDDIO</text>
<text x="156.8" y="62.1">VDDIN</text>
<text x="138.5" y="72.2">GND</text>
<text x="158.8" y="72.2">GND</text>
<text x="138.5" y="82.4">VDDIO</text>
<text x="154.3" y="82.4">VDDANA</text>
<text x="268" y="82.4">GND</text>
<text x="286" y="82.4">VDD</text>
<text x="268" y="84.9">GND</text>
<text x="268" y="87.5">GND</text>
<text x="286" y="84.9">VDD</text>
<text x="138.5" y="92.5">GND</text>
<text x="154.1" y="92.5">GNDANA</text>
<text x="268" y="90">GND</text>
<text x="268" y="95.1">GND</text>
<text x="268" y="92.5">GND</text>
<text x="268" y="97.6">GND</text>
<text x="285.8" y="97.6">GND</text>
<text x="138.5" y="102.7">VDDIO</text>
<text x="152.4" y="102.7">VDDCORE</text>
<text x="138.5" y="112.9">GND</text>
<text x="158.3" y="110.3">PA28</text>
<text x="160.8" y="120.5">EP</text>
<text x="275.6" y="161.1">NC1</text>
<text x="286" y="161.1">VCC</text>
<text x="275.6" y="163.7">NC2</text>
<text x="275.6" y="166.2">NC3</text>
<text x="283.5" y="163.7">VBATT</text>
<text x="92.8" y="168.7">NC1</text>
<text x="92.8" y="171.3">NC2</text>
<text x="92.8" y="173.8">NC3</text>
<text x="100.6" y="168.7">VCC</text>
<text x="189.5" y="168.7">VCC</text>
<text x="275.6" y="168.7">NC4</text>
<text x="275.6" y="171.3">NC5</text>
<text x="275.6" y="173.8">NC6</text>
<text x="285.8" y="171.3">GND</text>
<text x="285.8" y="173.8">GND</text>
<text x="92.8" y="176.4">NC4</text>
<text x="100.4" y="178.9">GND</text>
<text x="100.4" y="176.4">GND</text>
<text x="189.3" y="178.9">GND</text>
<text x="189.3" y="176.4">GND</text>
<text x="275.6" y="176.4">NC7</text>
<text x="275.6" y="178.9">NC8</text>
<text x="285.8" y="178.9">GND</text>
<text x="285.8" y="176.4">GND</text>
<text x="275.6" y="181.4">NC9</text>
<text x="275.6" y="184">NC10</text>
<text x="285.8" y="184">GND</text>
<text x="285.8" y="181.4">GND</text>
<text x="99.5" y="227.2">VBAT</text>
<text x="189.5" y="227.2">VCC</text>
<text x="187.1" y="229.7">VDDIO</text>
<text x="100.4" y="234.8">GND</text>
<text x="100.4" y="237.3">GND</text>
<text x="189.3" y="237.3">GND</text>
</g>
<g font-size="2.3" fill="#808080">
<text x="175.3" y="101.2">Z4</text>
<text x="185.5" y="101.2">DNP</text>
<text x="172.5" y="107.8">Z2</text>
<text x="171.7" y="112.6">DNP</text>
</g>
<g font-size="1.8">
<text x="28.5" y="1.9">1</text>
<text x="80.3" y="1.9">2</text>
<text x="132.2" y="1.9">3</text>
<text x="184" y="1.9">4</text>
<text x="235.9" y="1.9">5</text>
<text x="287.7" y="1.9">6</text>
<text x="339.6" y="1.9">7</text>
<text x="391.4" y="1.9">8</text>
<text x=".7" y="33.4">A</text>
<text x="418" y="33.4">A</text>
<text x=".7" y="91.7">B</text>
<text x="418" y="91.7">B</text>
<text x=".7" y="150.1">C</text>
<text x="418" y="150.1">C</text>
<text x=".7" y="208.4">D</text>
<text x="418" y="208.4">D</text>
<text x=".7" y="266.8">E</text>
<text x="418" y="266.8">E</text>
<text x="28.5" y="296.3">1</text>
<text x="80.3" y="296.3">2</text>
<text x="132.2" y="296.3">3</text>
<text x="184" y="296.3">4</text>
<text x="235.9" y="296.3">5</text>
<text x="287.7" y="296.3">6</text>
<text x="339.6" y="296.3">7</text>
<text x="391.4" y="296.3">8</text>
</g>
</svg>
